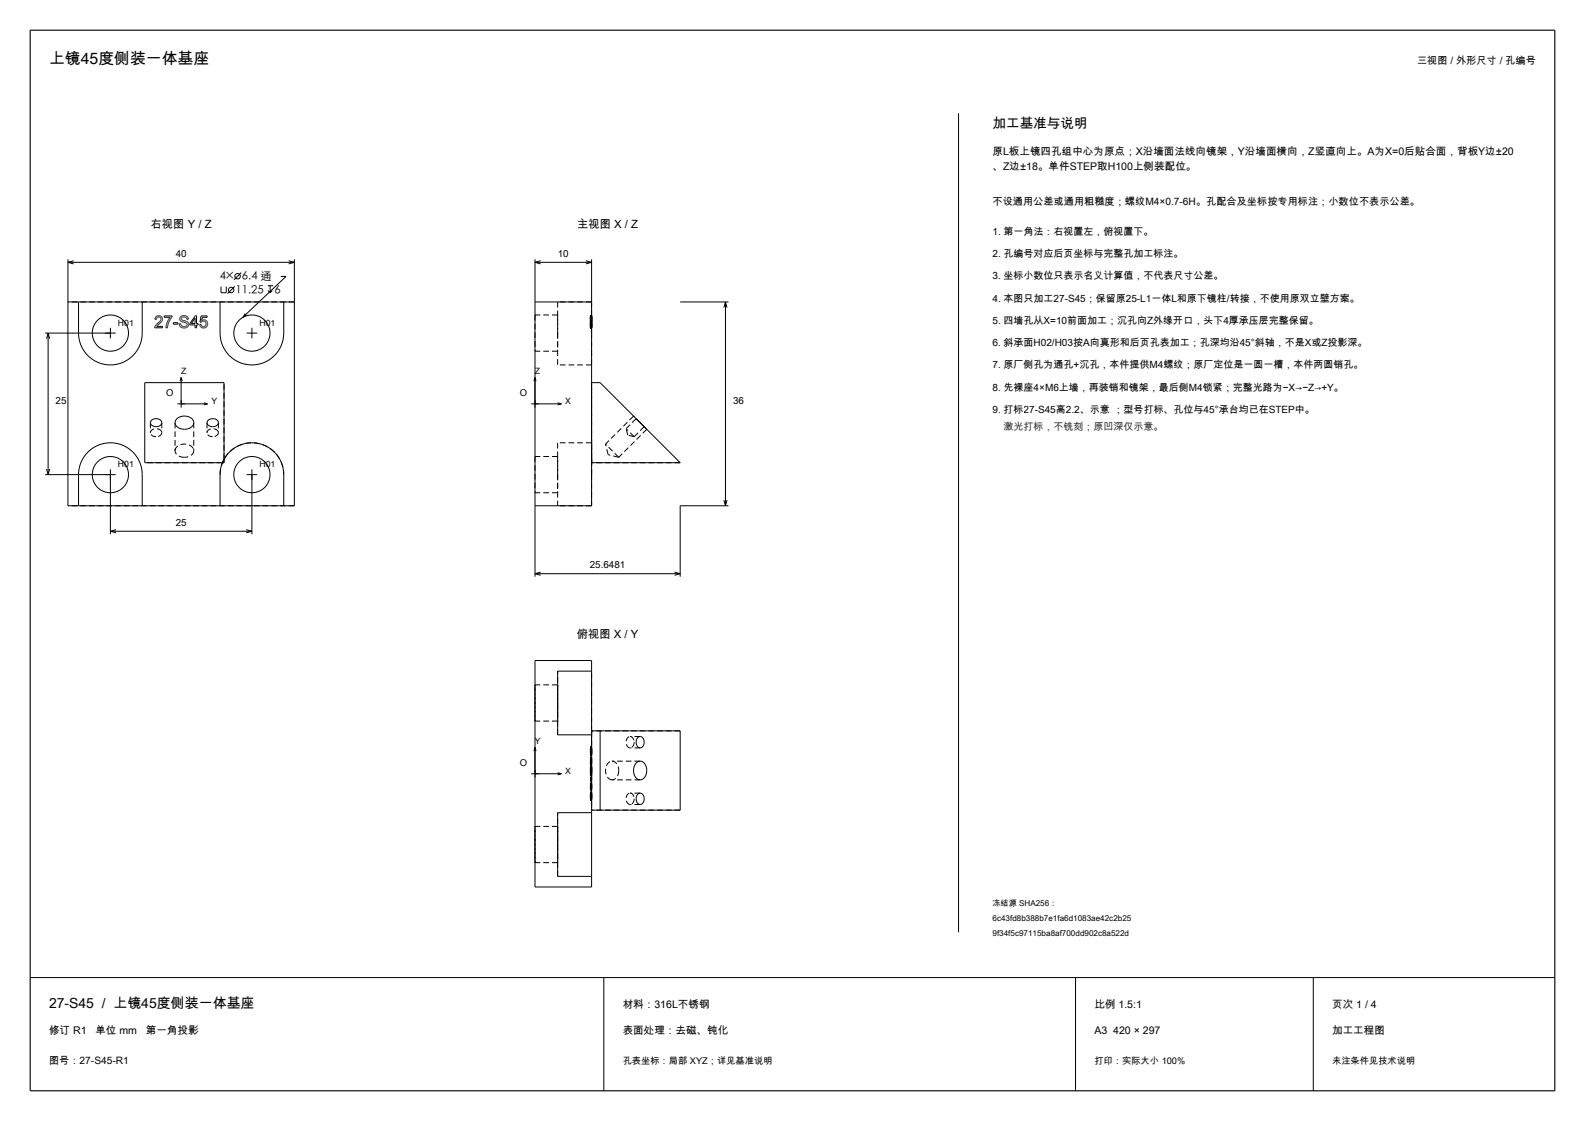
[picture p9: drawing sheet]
<svg xmlns="http://www.w3.org/2000/svg" width="420mm" height="297mm" viewBox="0 0 420 297" stroke-linecap="round" stroke-linejoin="round" font-family="sans-serif">
<path d="M8 8h404v281h-404z" fill="none" stroke="#000" stroke-width=".3"/>
<g fill="none" stroke="#000" stroke-width=".26">
<path d="M254 30v217M18 68.7v65.3h60v-65.3M18 69.5h60M18 69.5l1.5 .4M19.5 69.1l-1.5 .4M58.6 75.9v1.7h1.4v-1.7M62.2 75.9l-1.9 1.9M63.9 72.2l-1.9 1.9M71 75.7h1.4M71 77l.6 .6M71.6 75.7v1.9M72.1 77l-.5 .6"/>
<path d="M74.4 73.2h1.4l-11.6 11M76.5 69.1l1.5 .4M78 69.5l-1.5 .4M141.8 68.7v84.1M141.8 69.5h15M141.8 69.5l1.5 .4M143.3 69.1l-1.5 .4M155.3 69.1l1.5 .4M156.8 68.7v65.3h-15M156.8 69.5l-1.5 .4M12 88.2h18.6M12.7 88.2v37.5"/>
<path d="M12.7 88.2l-.4 1.6M12.7 88.2l.5 1.6M18 80h60M20.8 80v8.2a8.4 8.4 0 0 0 8.4 8.5 8.4 8.4 0 0 0 8.5-8.5v-8.2M29.3 86.8v2.8M41.1 84.3v.1M41.1 84.2v.1M41.1 84.2h.1M41.2 84.1l-.1 .1M41.2 84v.1M41.5 83.8l-.3 .2M41.5 83.8h.1"/>
<path d="M41.6 83.7l-.1 .1M41.6 83.7h.1M41.7 83.7h-.1M41.8 83.7h-.1M42 83.6l-.2 .1M42 83.6h.1M42 83.6l.2 .1M42.2 83.7h.1M42.3 83.7h.3M42.6 83.7v.1M42.6 83.8l.2 .1M42.6 84.3v.1"/>
<path d="M42.6 84.3l-.5-.3a.6 .6 0 0 0-.7 .6h-.4l.1-.2M42.6 84.7l-1.4 1.5-.2 .6h2.1v-.3h-1.6l1.4-1.4M42.6 84.4l.1 .2M42.7 84.6l-.1 .1M42.8 83.9h.1M42.8 83.9l.1 .1M42.9 84h.1M42.9 85.1h.1M42.9 84l.1 .1M43 84.1h.1M43 85l-.1 .1M43 84.1v.1"/>
<path d="M43 84.9v.1M43 84.2h.1M43 84.2v.1M43 84.8v.1M43 84.8h.1M43 84.3h.1M43.1 84.3v.1M43.1 84.6l-.1 .2M43.1 84.4v.1M43.1 84.6h.1M43.1 84.5v.1M43.5 83.7h2.1v.3l-.9 1.5-.3 1.3h-.4l.1-.9 1-1.8h-1.6z"/>
<path d="M45.9 85.5h1.2v.4h-1.2zM47.6 84.4v.2M47.6 84.6v.1M47.6 84.3v.1M47.6 84.7l.1 .1M47.7 84.8v.1M47.7 84.9l.4 .3 1.2 .4M47.7 84l-.1 .3M47.8 84h-.1M47.9 85.9l-.4-.1 .2 .6 .3 .3 .8 .2 .7-.2M47.9 85.9v.1M47.9 86l.1 .1"/>
<path d="M48 86.1h.1M48 86.1v.1M48 84.5h.1M48 86.2h.1M48 84.5v.1M48 84.4v.1M48 84.6h.1M48 84.3v.1M48 86.2l.1 .1M48 84.6l.1 .1M48.1 86.3h.1M48.1 84.2l-.1 .1"/>
<path d="M48.1 84.2h.1M48.1 84.7h.1M48.1 84.1v.1M48.1 84.7l1.4 .5 .4 .3M48.2 86.3l.1 .1M48.2 84.1h-.1M48.2 84.1h.1M48.3 86.4h.1M48.4 86.4l.6 .1M49 86.5h.1M49.2 84.1h.1M49.2 84.1h-1"/>
<path d="M49.2 86.5h-.2M49.2 86.4v.1M49.2 84.1l.1 .1M49.3 85.6h.1M49.3 86.4h-.1M49.3 84.2h.1M49.4 86.4h-.1M49.4 85.6l.1 .1M49.5 86.3l-.1 .1M49.5 85.7h.1M49.5 86.2v.1M49.5 85.7l.1 .1"/>
<path d="M49.6 86.2h-.1M49.6 85.8h.1M49.6 86.2h.1M49.6 86.7h-.1M49.6 86.1v.1M49.6 83.9l-1-.3-.8 .4M49.6 83.9h.1M49.6 85.8v.1M49.6 86.1h.1M49.6 85.9h.1M49.6 86v.1M49.6 85.9v.1"/>
<path d="M49.6 86h.1M49.6 83.9l.2 .2M49.8 84.1v.1M49.8 84.2l.1 .4h-.4l-.1-.4M49.9 85.5h.1M49.9 85.5l.1 .3M50 85.8h.1M50 85.8l-.1 .5-.3 .4M51.7 84.3v1.4h-1zM51.8 83.7h.3v2h.4v.4h-.4v.7h-.4v-.7h-1.4v-.4zM52.9 86.2v-.2h.4l.1 .3M52.9 86.2h.1"/>
<path d="M52.9 86.2l.1 .1M53 86.3h.1M53 86.3l.3 .4M53.3 86.7h.1M53.3 86.7l.1 .1M53.4 86.8h.1M53.4 85.3v.1M53.4 86.3h.1M53.5 85.3h-.1M53.5 86.3l.1 .2M53.5 85.2v.1M53.5 86.8h.1"/>
<path d="M53.5 85.2h.1M53.5 86.8l.1 .1M53.6 85.2h-.1M53.6 86.5h.1M53.6 85.1v.1M53.6 86.9h.1M53.7 85.1h-.1M53.7 86.5l.1 .1M53.7 86.9h.1M53.7 85.1h.1M53.8 85.1h-.1M53.8 86.6h.1"/>
<path d="M53.8 86.9h.1M53.8 85.1h.1M53.9 85.1l.5 .2M53.9 85.1h-.1M54.1 84.7l-.7 .2 .2-.8h1.3v-.4h-1.6l-.3 1.6 .4 .1M54.1 84.7h.1M54.2 84.7l.1 .1M54.3 84.8h.1M54.4 86.4l-.5 .2M54.4 86.4h.1M54.4 84.8h.1M54.4 86.3v.1"/>
<path d="M54.4 85.3h.1M54.5 86.3h-.1M54.5 84.8h.1M54.5 85.3v.1M54.5 85.4h.1M54.5 84.8l.1 .1M54.5 86.2v.1M54.5 85.4v.8M54.5 86.2h.1M54.6 84.9h.1M54.6 84.9l.1 .1M54.7 85h.1"/>
<path d="M54.7 86.6l-.8 .3M54.7 86.6h.1M54.7 85l.3 .5M54.9 86.3l-.2 .3M54.9 86.3h.1M55 86.2l-.1 .1M55 86.2h.1M55 86.1v.1M55 85.5h.1M55 86v.1M55 85.5v.3M55 85.8v.2"/>
<path d="M55 85.8h.1M58.3 80v8.2a8.4 8.4 0 0 0 8.5 8.5 8.4 8.4 0 0 0 8.4-8.5v-8.2M65.4 88.2h2.8M66.8 86.8v2.8M141.8 80h15M180.2 80h12.8M192.2 80v54M192.2 80l-.4 1.5M192.2 80l.5 1.5M38.4 101.4h21v21.2h-21zM40.1 111.4a1.57 1.57 0 0 1 1.6-.5 1.57 1.57 0 0 1 1.1 1.3 1.65 1.65 0 0 1-1.5 .8 1.65 1.65 0 0 1-1.4-1zM46.8 111a2.83 2.83 0 0 1 4.5 .8 2.51 2.51 0 0 1-3.8 1.6 1.47 1.47 0 0 1-.7-2.4z"/>
<path d="M47 107h8M48 100v8M48 100l-.3 1M48 100l.3 1M54 106.7l1 .3M55 107l-1 .3M55.1 111.4a1.57 1.57 0 0 1 1.6-.5 1.57 1.57 0 0 1 1.1 1.3 1.65 1.65 0 0 1-1.5 .8 1.65 1.65 0 0 1-1.4-1zM140.8 107h8M141.5 101l.3-1 .2 1M147.8 106.7l1 .3M148.8 107l-1 .3M156.8 101.4h2.2l21.2 21.2h-23.4"/>
<path d="M12 125.7h18.6M12.3 124.3l.4 1.4M13.2 124.3l-.5 1.4M20.8 134v-8.3a8.4 8.4 0 0 1 8.4-8.4 8.4 8.4 0 0 1 8.5 8.4v8.3M29.3 124.3v17.2M58.9 122.6l-.6 2.5v8.9M59.4 121.7a8.4 8.4 0 0 1 9.5-4.1 8.4 8.4 0 0 1 6.3 8.1v8.3M65.4 125.7h2.8M66.8 124.3v17.2M191.8 132.5l.4 1.5M192.7 132.5l-.5 1.5M193 134h-12.8v18.8"/>
<path d="M29.3 140.8h37.5M29.3 140.8l1.4 .4M30.7 140.3l-1.4 .5M65.2 140.3l1.6 .5M66.8 140.8l-1.6 .4M141.8 152h38.4M141.8 152l1.5 .4M143.3 151.6l-1.5 .4M178.7 151.6l1.5 .4M180.2 152l-1.5 .4M156.8 177.8v16.9M156.8 177.8v-2.8h-15v60h15v-2.8"/>
<path d="M156.8 177.8h-9v16.9h9M141.5 199l.3-1 .2 1M156.8 194.7v20.6M156.8 193.6h23.4v21h-23.4M159 193.6v21M169 195.4a1.09 1.09 0 0 1 1.3 0 1.09 1.09 0 0 1 .4 1.2 1.07 1.07 0 0 1-.5 1.3 1.07 1.07 0 0 1-1.3-.2 1.93 1.93 0 0 1 .1-2.3zM140.8 205h8M147.8 204.7l1 .3M148.8 205l-1 .3M156.8 215.3v16.9M156.8 215.3h-9v16.9h9M168.7 202.1a1.62 1.62 0 0 1 1.7-.2 1.62 1.62 0 0 1 .9 1.5 2.28 2.28 0 0 1-2 3.2 2.89 2.89 0 0 1-.6-4.5z"/>
<path d="M169 210.4a1.09 1.09 0 0 1 1.3 0 1.09 1.09 0 0 1 .4 1.2 1.07 1.07 0 0 1-.5 1.3 1.07 1.07 0 0 1-1.3-.2 1.93 1.93 0 0 1 .1-2.3zM8 259h404M160 259v30M285 259v30M348 259v30"/>
<circle cx="61.3" cy="76.8" r=".72"/>
<circle cx="63" cy="73.2" r=".72"/>
<circle cx="29.3" cy="88.2" r="4.8"/>
<circle cx="66.8" cy="88.2" r="4.8"/>
<circle cx="29.3" cy="125.7" r="4.8"/>
<circle cx="66.8" cy="125.7" r="4.8"/>
</g>
<g fill="none" stroke="#000" stroke-width=".26" stroke-dasharray="1.5 .8" stroke-linecap="butt">
<path d="M78 80h-60M141.8 83.4v9.7M147.8 83.4v9.7M147.8 83.4h-6M147.8 80v8.2M147.8 88.2v8.5M147.8 93.1h-6M156.5 86.8v-.3M156.5 86.5v-.1M156.5 86.4v-.1M156.5 86.7v.1M156.5 86.6v.1"/>
<path d="M156.5 86.3v-.1M156.5 86.2v-.1M156.5 86.5v.1M156.5 86.1v-.1M156.5 86v-.1M156.5 86.4v.1M156.5 85.9v-.2M156.5 85.7v-.2M156.5 86.3v.1M156.5 85.5v-.1M156.5 85.4v-.1M156.5 86.2v.1"/>
<path d="M156.5 86.1v.1M156.5 85.3v-.1M156.5 86v.1M156.5 85.2v-.1M156.5 85.9v.1M156.5 85.1v-.1M156.5 85.8v.1M156.5 85.7v.1M156.5 85v-.1M156.5 85.6v.1M156.5 85.5v.1M156.5 84.9v-.1"/>
<path d="M156.5 85.4v.1M156.5 85.3v.1M156.5 84.8v-.1M156.5 85.2v.1M156.5 85.1v.1M156.5 84.7v-.1M156.5 85v.1M156.5 84.6v-.1M156.5 84.9v.1M156.5 84.5v-.1M156.5 84.8v.1M156.5 84.7v.1"/>
<path d="M156.5 84.4v-.1M156.5 84.6v.1M156.5 84.3v-.1M156.5 84.5v.1M156.5 84.2v-.1M156.5 84.4v.1M156.5 84.3v.1M156.5 84.1v-.1M156.5 84.2v.1M156.5 84v-.1M156.5 84.1v.1M156.5 83.9v-.1"/>
<path d="M156.5 84v.1M156.5 83.8v-.1M156.5 83.7v-.1M156.5 83.6v.1M156.5 83.7v.1M156.5 83.8v.1M156.5 83.9v.1M156.5 83.7v.4M156.5 84v-.3M156.5 84.3v.2M156.5 85v.2M156.5 84.9v-.2"/>
<path d="M156.5 85.3v-.2M156.5 85.5v.2M156.5 85.9v.2M156.5 85.8v-.1M156.5 86v-.2M156.5 86.6v-.1M156.5 86.7v-.1M156.5 86.8v-.1M156.5 85.5v.4M156.5 86.1v.7M156.5 85.7v.4M156.5 83.7v2"/>
<path d="M156.5 85.9v-.1M156.5 86.8v.1M156.5 86.9v-.1M156.5 85.7v-.1M156.5 85.6v-.1M156.5 84.9v-.8M156.5 84.1v-.4M156.5 83.7v1.6M156.5 85.7v-1.4M156.8 80h-9M156.8 80v8.2M156.8 88.2v8.5"/>
<path d="M156.8 86.8v-.3M156.8 86.7v.1M156.8 86.6v.1M156.8 86.5v.1M156.8 86.4v.1M156.8 86.3v.1M156.8 86.2v.1M156.8 86.1v.1M156.8 86v.1M156.8 85.9v.1M156.8 85.8v.1M156.8 85.7v.1"/>
<path d="M156.8 85.6v.1M156.8 85.5v.1M156.8 85.4v.1M156.8 85.3v.1M156.8 85.2v.1M156.8 85.1v.1M156.8 85v.1M156.8 84.9v.1M156.8 84.8v.1M156.8 84.7v.1M156.8 84.6v.1M156.8 84.5v.1"/>
<path d="M156.8 84.4v.1M156.8 84.3v.1M156.8 84.2v.1M156.8 84.1v.1M156.8 84v.1M156.8 84.1v-.1M156.8 84.2v-.1M156.8 84.3v-.1M156.8 84.4v-.1M156.8 84.5v-.1M156.8 84.6v-.1M156.8 83.9v.1"/>
<path d="M156.8 83.8v.1M156.8 83.7v.1M156.8 83.6v.1M156.8 83.7v-.1M156.8 83.8v-.1M156.8 83.9v-.1M156.8 84v-.1M156.8 84.7v-.1M156.8 84.8v-.1M156.8 84.9v-.1M156.8 85v-.1M156.8 85.1v-.1"/>
<path d="M156.8 85.2v-.1M156.8 85.3v-.1M156.8 85.4v-.1M156.8 85.5v-.1M156.8 85.7v-.2M156.8 85.9v-.2M156.8 86v-.1M156.8 86.1v-.1M156.8 86.2v-.1M156.8 86.3v-.1M156.8 86.4v-.1M156.8 86.5v-.1"/>
<path d="M156.8 83.7v.4M156.8 84v-.3M156.8 84.9v-.2M156.8 85.3v-.2M156.8 85.8v-.1M156.8 86v-.2M156.8 86.6v-.1M156.8 86.7v-.1M156.8 86.8v-.1M156.8 85.9v.2M156.8 85.5v.2M156.8 85v.2"/>
<path d="M156.8 84.3v.2M156.8 85.5v.4M156.8 86.1v.7M156.8 85.7v.4M156.8 83.7v2M156.8 85.9v-.1M156.8 85.6v-.1M156.8 85.7v-.1M156.8 86.9v-.1M156.8 86.8v.1M156.8 83.7v1.6M156.8 84.1v-.4"/>
<path d="M156.8 84.9v-.8M156.8 86.5h-.3M156.8 86.8h-.3M156.8 86.4h-.3M156.8 86.3h-.3M156.8 86.7h-.3M156.8 86.6h-.3M156.8 86.2h-.3M156.8 86.1h-.3M156.8 86h-.3M156.8 85.7h-.3M156.8 85.5h-.3"/>
<path d="M156.8 85.4h-.3M156.8 85.3h-.3M156.8 85.2h-.3M156.8 85.1h-.3M156.8 85.9h-.3M156.8 85h-.3M156.8 85.8h-.3M156.8 84.9h-.3M156.8 85.6h-.3M156.8 84.8h-.3M156.8 84.7h-.3M156.8 84.6h-.3"/>
<path d="M156.8 84.5h-.3M156.8 84.4h-.3M156.8 84.3h-.3M156.8 84.2h-.3M156.8 84.1h-.3M156.8 84h-.3M156.8 83.9h-.3M156.8 83.8h-.3M156.8 83.7h-.3M156.8 83.6h-.3M156.8 86.9h-.3M156.8 85.7v-1.4"/>
<path d="M156.8 96.7h-9M39.9 114.6a1.6 1.6 0 0 1 1.5-1 1.6 1.6 0 0 1 1.5 1M39.9 112v2.6M41.4 115.7a1.35 1.35 0 0 1-1.5-1.1M42.9 114.6a1.35 1.35 0 0 1-1.5 1.1M42.9 112v2.6M46.4 119.4a2.7 2.7 0 0 1 4.2-1.2l.5 .5 .2 .7M46.4 112v7.4M51.3 119.4a2.21 2.21 0 0 1-2.4 1.8M51.3 112v7.4M54.9 114.6a1.6 1.6 0 0 1 1.5-1 1.6 1.6 0 0 1 1.5 1M54.9 112v2.6"/>
<path d="M56.4 115.7a1.35 1.35 0 0 1-1.5-1.1M57.9 114.6a1.35 1.35 0 0 1-1.5 1.1M57.9 112v2.6M156.8 117.3h-9M166.3 115.3l-.4-1.7M167.9 110.2l-7.4 7.5M168 115.7l-2.1-2.1M168 115.7l-1.7-.4M168.6 110.9l-2.7 2.7M170.7 113.1l-2.1-2.2M170.7 113.1l-2.7 2.6M171.4 113.7l-3.5-3.5"/>
<path d="M171.4 113.7l-7.4 7.5M48.9 121.2a2.21 2.21 0 0 1-2.5-1.8M58.3 125.7a8.4 8.4 0 0 1 8.5-8.4 8.4 8.4 0 0 1 8.4 8.4M58.9 122.6h-20.5M58.9 122.6l.5-.9M58.9 122.6h.5M59.4 121.7v-20.3M59.4 122.6v-.9M78 134h-60M141.8 120.9v9.6M147.8 120.9v9.6M147.8 120.9h-6"/>
<path d="M147.8 125.7v8.3M147.8 125.7v-8.4M147.8 130.5h-6M156.8 134h-9M156.8 125.7v8.3M156.8 125.7v-8.4M156.8 125.7v-3.1M156.8 122.6v-21.2M156.8 121.7v-20.3M156.8 121.7v-4.4M156.8 122.6v-.9M161.2 120.5l-.7-2.8"/>
<path d="M164 121.2l-3.5-3.5M164 121.2l-2.8-.7M180.2 122.6h-23.4M141.8 186.3v-4.8M141.8 181.5v9.6M141.8 191.1v-4.8M147.8 186.3v4.8M147.8 191.1v-9.6M147.8 181.5v4.8M147.8 194.7v-16.9M147.8 181.5h-6M147.8 191.1h-6"/>
<path d="M156.5 199.7v.4M156.5 200v-.1M156.5 199.9v-.1M156.5 199.8v-.1M156.5 199.7v-.1M156.5 199.6v-.1M156.5 199.5v-.1M156.5 199.4v-.1M156.5 199.3v-.1M156.5 199.2v-.1M156.5 199.1v-.1M156.5 199v-.1"/>
<path d="M156.5 198.9v-.1M156.5 198.8v-.1M156.5 198.7v-.1M156.5 198.6v-.1M156.5 198.5v-.1M156.5 198.4v-.1M156.5 198.3v-.1M156.5 198.2v-.1M156.5 198.1v-.1M156.5 198v.1M156.5 198.1v.1M156.5 198.2v.1"/>
<path d="M156.5 198.3v.1M156.5 198.4v.1M156.5 198.5v.1M156.5 198.6v.1M156.5 198.7v.1M156.5 198.8v.1M156.5 198.9v.1M156.5 199v.1M156.5 199.1v.1M156.5 199.2v.1M156.5 199.3v.1M156.5 199.4v.1"/>
<path d="M156.5 199.5v.1M156.5 199.6v-.2M156.5 199.4v-1.3M156.5 198.1v1.6M156.5 199.7v.3M156.5 199.6v.1M156.8 194.7v-.6M156.8 194.1v20.5M156.8 193.6v21M156.8 193.6v-15.8M156.8 199.7v.4M156.8 199.6v.1"/>
<path d="M156.8 199.5v.1M156.8 199.4v.1M156.8 199.3v.1M156.8 199.2v.1M156.8 199.1v.1M156.8 199v.1M156.8 198.9v.1M156.8 198.8v.1M156.8 198.7v.1M156.8 198.6v.1M156.8 198.5v.1M156.8 198.4v.1"/>
<path d="M156.8 198.5v-.1M156.8 198.6v-.1M156.8 198.7v-.1M156.8 198.8v-.1M156.8 198.9v-.1M156.8 199v-.1M156.8 199.1v-.1M156.8 199.2v-.1M156.8 199.3v-.1M156.8 199.4v-.1M156.8 199.5v-.1M156.8 199.6v-.1"/>
<path d="M156.8 199.7v.3M156.8 198.1v1.6M156.8 199.4v-1.3M156.8 199.6v-.2M156.8 198.3v.1M156.8 198.2v.1M156.8 198.1v.1M156.8 198v.1M156.8 198.1v-.1M156.8 198.2v-.1M156.8 198.3v-.1M156.8 198.4v-.1"/>
<path d="M156.8 199.7v-.1M156.8 199.8v-.1M156.8 199.9v-.1M156.8 200v-.1M156.8 199.7h-.3M156.8 200h-.3M156.8 199.9h-.3M156.8 199.8h-.3M156.8 199.6h-.3M156.8 199.5h-.3M156.8 199.4h-.3M156.8 199.3h-.3"/>
<path d="M156.8 199.2h-.3M156.8 199.1h-.3M156.8 199h-.3M156.8 198.9h-.3M156.8 198.8h-.3M156.8 198.7h-.3M156.8 198.6h-.3M156.8 198.5h-.3M156.8 198.4h-.3M156.8 198.3h-.3M156.8 198.2h-.3M156.8 198.1h-.3"/>
<path d="M156.8 198h-.3M156.8 194.1v-.5M167 198.1a1.6 1.6 0 0 1-1.1-1.5 1.6 1.6 0 0 1 1.1-1.5M167 195.1a1.35 1.35 0 0 1 1 1.5M168 196.6a1.35 1.35 0 0 1-1 1.5M169.6 195.1h-2.6M169.6 198.1h-2.6M180.2 193.6h-23.4M141.8 219v9.6M147.8 219v4.7M147.8 219h-6M156.5 209.9v1.6"/>
<path d="M156.5 212v-2.1M156.5 211.5v-.1M156.5 211.4v-.1M156.5 211.3v-.1M156.5 211.2v-.2M156.5 211.9v.1M156.5 211v-.1M156.5 210.9v-.2M156.5 210.7v-.2M156.5 211.8v.1M156.5 210.5v-.1M156.5 210.4v-.1"/>
<path d="M156.5 211.7v.1M156.5 210.3v-.1M156.5 211.6v.1M156.5 210.2v-.1M156.5 211.5v.1M156.5 211.4v.1M156.5 210.1v-.1M156.5 211.2v.2M156.5 211.1v.1M156.5 211v.1M156.5 210.9v.1M156.5 210.8v.1"/>
<path d="M156.5 210v-.1M156.5 210.7v.1M156.5 210.6v.1M156.5 210.5v.1M156.5 210.4v.1M156.5 209.9v.1M156.5 210.3v.1M156.5 210v.1M156.5 210.1v.1M156.5 210.6v-.1M156.5 210.2v.1M156.5 210.7v-.1"/>
<path d="M156.5 210.8v-.1M156.5 210.9v-.1M156.5 211.1v-.1M156.5 211.2v-.1M156.5 211.6v-.1M156.5 211.2v.1M156.5 212v-.4M156.5 211.3v.1M156.5 209.5v-1.6M156.5 207.9v.1M156.5 207.4v2.1M156.5 208v.1"/>
<path d="M156.5 207.5v-.1M156.5 208.1v.1M156.5 207.6v-.1M156.5 208.2v.1M156.5 207.7v-.1M156.5 208.3v.1M156.5 207.8v-.1M156.5 208.4v.1M156.5 207.9v-.1M156.5 208.5v.1M156.5 208v-.1M156.5 208.6v.1"/>
<path d="M156.5 208.1v-.1M156.5 208.2v-.1M156.5 208.7v.1M156.5 208.3v-.1M156.5 208.8v.1M156.5 208.4v-.1M156.5 208.5v-.1M156.5 208.9v.1M156.5 208.6v-.1M156.5 209v-.4M156.5 207.1v-1.2M156.5 201.3v-.4"/>
<path d="M156.5 202.7v-1.4M156.5 200.9v-.4M156.5 201.2v1.5M156.5 200.9v.3M156.5 205.1v.4M156.5 205.5v-.1M156.5 205v.1M156.5 205.4v-.1M156.5 204.9v.1M156.5 205.3v-.1M156.5 205.2v-.1M156.5 204.8v.1"/>
<path d="M156.5 205.1v-.1M156.5 204.7v.1M156.5 205v-.1M156.5 204.6v.1M156.5 204.9v-.1M156.5 204.8v-.1M156.5 204.5v.1M156.5 204.7v-.1M156.5 204.4v.1M156.5 204.6v-.1M156.5 204.3v.1M156.5 204.5v-.1"/>
<path d="M156.5 204.2v.1M156.5 204.4v-.1M156.5 204.3v-.1M156.5 204.1v.1M156.5 204.2v-.1M156.5 204.1v-.1M156.5 204v.1M156.5 204v-.1M156.5 203.9v-.1M156.5 203.9v.1M156.5 203.8v-.1M156.5 203.8v.1"/>
<path d="M156.5 203.7v-.1M156.5 203.6v-.1M156.5 203.7v.1M156.5 203.5v-.1M156.5 203.6v.1M156.5 203.4v-.1M156.5 203.5v.1M156.5 203.3v-.1M156.5 203.2v-.1M156.5 203.4v.1M156.5 203.1v-.1M156.5 203v.1"/>
<path d="M156.5 203.1v.1M156.5 203.2v.1M156.5 203.3v.1M156.5 204v-.2M156.5 204.3v-.2M156.5 204.5v-.2M156.5 203.8v.2M156.5 204v.2M156.5 204.2v.2M156.5 205.3v.1M156.5 205.2v.1M156.5 205.1v.1"/>
<path d="M156.5 203.5v-.4M156.5 200.1v-.1M156.5 200v-.4M156.5 201.3v1M156.8 209.9v1.6M156.8 212v-2.1M156.8 211.9v.1M156.8 211.8v.1M156.8 211.7v.1M156.8 211.6v.1M156.8 211.5v.1M156.8 211.4v.1"/>
<path d="M156.8 211.2v.2M156.8 211.1v.1M156.8 211v.1M156.8 210.9v.1M156.8 210.8v.1M156.8 210.7v.1M156.8 210.6v.1M156.8 210.5v.1M156.8 210.4v.1M156.8 210.3v.1M156.8 210.4v-.1M156.8 210.5v-.1"/>
<path d="M156.8 210.6v-.1M156.8 210.7v-.1M156.8 210.8v-.1M156.8 210.9v-.1M156.8 211v-.1M156.8 211.1v-.1M156.8 211.2v-.1M156.8 211.3v-.1M156.8 211.4v-.1M156.8 211.5v-.1M156.8 211.6v-.1M156.8 212v-.4"/>
<path d="M156.8 211.3v.1M156.8 211.2v.1M156.8 210.2v.1M156.8 210.1v.1M156.8 210v.1M156.8 209.9v.1M156.8 210v-.1M156.8 210.1v-.1M156.8 210.2v-.1M156.8 210.3v-.1M156.8 210.7v-.2M156.8 210.9v-.2"/>
<path d="M156.8 211.2v-.2M156.8 209.5v-1.6M156.8 207.4v2.1M156.8 207.5v-.1M156.8 207.6v-.1M156.8 207.7v-.1M156.8 207.8v-.1M156.8 207.9v-.1M156.8 208v-.1M156.8 208.1v-.1M156.8 208.2v-.1M156.8 208.3v-.1"/>
<path d="M156.8 208.4v-.1M156.8 208.5v-.1M156.8 208.6v-.1M156.8 209v-.4M156.8 208.9v.1M156.8 208.8v.1M156.8 208.7v.1M156.8 208.6v.1M156.8 208.5v.1M156.8 208.4v.1M156.8 208.3v.1M156.8 208.2v.1"/>
<path d="M156.8 208.1v.1M156.8 208v.1M156.8 207.9v.1M156.8 207.1v-1.2M156.8 201.3v-.4M156.8 202.7v-1.4M156.8 201.2v1.5M156.8 200.9v.3M156.8 200.5v.4M156.8 205.1v.4M156.8 205v.1M156.8 204.9v.1"/>
<path d="M156.8 204.8v.1M156.8 204.7v.1M156.8 204.6v.1M156.8 204.5v.1M156.8 204.4v.1M156.8 204.3v.1M156.8 204.2v.1M156.8 204.1v.1M156.8 204v.1M156.8 203.9v.1M156.8 203.8v.1M156.8 203.7v.1"/>
<path d="M156.8 203.6v.1M156.8 203.5v.1M156.8 203.4v.1M156.8 203.5v-.1M156.8 203.6v-.1M156.8 203.7v-.1M156.8 203.8v-.1M156.8 204v-.2M156.8 204.1v-.1M156.8 204.3v-.2M156.8 204.5v-.2M156.8 204.6v-.1"/>
<path d="M156.8 204.7v-.1M156.8 204.8v-.1M156.8 204.9v-.1M156.8 205v-.1M156.8 205.1v-.1M156.8 205.2v-.1M156.8 205.3v-.1M156.8 205.4v-.1M156.8 205.3v.1M156.8 205.2v.1M156.8 205.1v.1M156.8 203.3v.1"/>
<path d="M156.8 203.2v.1M156.8 203.1v.1M156.8 203.5v-.4M156.8 203.9v-.1M156.8 204v-.1M156.8 204.2v-.1M156.8 204.3v-.1M156.8 204.4v-.1M156.8 204.5v-.1M156.8 204.2v.2M156.8 204v.2M156.8 203.8v.2"/>
<path d="M156.8 203v.1M156.8 203.1v-.1M156.8 203.2v-.1M156.8 203.3v-.1M156.8 203.4v-.1M156.8 205.5v-.1M156.8 200v-.4M156.8 200.1v-.1M156.8 209.9h-.3M156.8 211.5h-.3M156.8 212h-.3M156.8 211.4h-.3"/>
<path d="M156.8 211.3h-.3M156.8 211.2h-.3M156.8 211h-.3M156.8 211.9h-.3M156.8 210.7h-.3M156.8 210.5h-.3M156.8 211.8h-.3M156.8 210.4h-.3M156.8 210.3h-.3M156.8 211.7h-.3M156.8 210.2h-.3M156.8 211.6h-.3"/>
<path d="M156.8 210.1h-.3M156.8 210h-.3M156.8 211.1h-.3M156.8 210.9h-.3M156.8 210.8h-.3M156.8 210.6h-.3M156.8 209.5h-.3M156.8 207.9h-.3M156.8 208h-.3M156.8 207.4h-.3M156.8 208.1h-.3M156.8 207.5h-.3"/>
<path d="M156.8 208.2h-.3M156.8 207.6h-.3M156.8 208.3h-.3M156.8 207.7h-.3M156.8 208.4h-.3M156.8 207.8h-.3M156.8 208.5h-.3M156.8 208.6h-.3M156.8 208.7h-.3M156.8 208.8h-.3M156.8 208.9h-.3M156.8 209h-.3"/>
<path d="M156.8 207.1h-.3M156.8 205.9h-.3M156.8 201.3h-.3M156.8 200.9h-.3M156.8 202.7h-.3M156.8 200.5h-.3M156.8 201.2h-.3M156.8 205.1h-.3M156.8 205.5h-.3M156.8 205.4h-.3M156.8 205h-.3M156.8 205.3h-.3"/>
<path d="M156.8 204.9h-.3M156.8 205.2h-.3M156.8 204.8h-.3M156.8 204.7h-.3M156.8 204.6h-.3M156.8 204.5h-.3M156.8 204.4h-.3M156.8 204.3h-.3M156.8 204.2h-.3M156.8 204.1h-.3M156.8 204h-.3M156.8 203.9h-.3"/>
<path d="M156.8 203.8h-.3M156.8 203.7h-.3M156.8 203.6h-.3M156.8 203.5h-.3M156.8 203.4h-.3M156.8 203.3h-.3M156.8 203.2h-.3M156.8 203.1h-.3M156.8 203h-.3M156.8 200.1h-.3M156.8 201.3v1M156.8 202.3h-.3"/>
<path d="M162.2 206.6a2.7 2.7 0 0 1-1.2-4.2l.5-.5 .7-.2M162.2 201.7a2.21 2.21 0 0 1 1.8 2.4M164 204.1a2.21 2.21 0 0 1-1.8 2.5M167 213.1a1.6 1.6 0 0 1-1.1-1.5 1.6 1.6 0 0 1 1.1-1.5M167 210.1a1.35 1.35 0 0 1 1 1.5M168 211.6a1.35 1.35 0 0 1-1 1.5M169.6 210.1h-2.6M169.6 213.1h-2.6M169.6 201.7h-7.4M169.6 206.6h-7.4M180.2 214.6h-23.4M141.8 223.7v-4.7"/>
<path d="M141.8 228.6v-4.9M147.8 223.7v4.9M147.8 228.6v-9.6M147.8 232.2v-16.9M147.8 228.6h-6"/>
</g>
<path d="M64.9 83l.6 .6-1.3 .6z" fill="#000"/>
<g fill="#fff">
<path d="M265.9 107.1h5.3v3h-5.3z" fill-rule="evenodd"/>
<path d="M288.8 107.1h6.3v3h-6.3z" fill-rule="evenodd"/>
<path d="M303.1 107.1h5.3v3h-5.3z" fill-rule="evenodd"/>
</g>
<text font-size="4.2" x="13" y="17">上镜45度侧装一体基座</text>
<text font-size="3.7" x="13" y="267">27-S45 / 上镜45度侧装一体基座</text>
<text font-size="3.6" x="263" y="34">加工基准与说明</text>
<g font-size="3">
<text x="39.9" y="60.5">右视图 Y / Z</text>
<text x="152.9" y="60.5">主视图 X / Z</text>
<text x="58.2" y="74.1">4× 6.4 通</text>
<text x="62.4" y="77.8">11.25</text>
<text x="72.7" y="77.8">6</text>
<text x="152.8" y="169">俯视图 X / Y</text>
</g>
<g font-size="2.8">
<text x="263" y="41">原L板上镜四孔组中心为原点；X沿墙面法线向镜架，Y沿墙面横向，Z竖直向上。A为X=0后贴合面，背板Y边±20</text>
<text x="263" y="45.1">、Z边±18。单件STEP取H100上侧装配位。</text>
<text x="165" y="267">材料：316L不锈钢</text>
<text x="290" y="267">比例 1.5:1</text>
<text x="353" y="267">页次 1 / 4</text>
<text x="13" y="274">修订 R1</text>
<text x="25.3" y="274">单位 mm</text>
<text x="38.6" y="274">第一角投影</text>
<text x="165" y="274">表面处理：去磁、钝化</text>
<text x="290" y="274">A3 420 × 297</text>
<text x="353" y="274">加工工程图</text>
</g>
<g font-size="2.7">
<text x="375.5" y="17">三视图 / 外形尺寸 / 孔编号</text>
<text x="263" y="54.2">不设通用公差或通用粗糙度；螺纹M4×0.7-6H。孔配合及坐标按专用标注；小数位不表示公差。</text>
<text x="13" y="282">图号：27-S45-R1</text>
</g>
<g font-size="2.6">
<text x="263" y="62.2">1. 第一角法：右视置左，俯视置下。</text>
<text x="46.6" y="68.1">40</text>
<text x="147.8" y="68.1">10</text>
<text x="263" y="68.1">2. 孔编号对应后页坐标与完整孔加工标注。</text>
<text x="263" y="74">3. 坐标小数位只表示名义计算值，不代表尺寸公差。</text>
<text x="263" y="79.9">4. 本图只加工27-S45；保留原25-L1一体L和原下镜柱/转接，不使用原双立壁方案。</text>
<text x="263" y="85.8">5. 四墙孔从X=10前面加工；沉孔向Z外缘开口，头下4厚承压层完整保留。</text>
<text x="263" y="91.7">6. 斜承面H02/H03按A向真形和后页孔表加工；孔深均沿45°斜轴，不是X或Z投影深。</text>
<text x="263" y="97.6">7. 原厂侧孔为通孔+沉孔，本件提供M4螺纹；原厂定位是一圆一槽，本件两圆销孔。</text>
<text x="14.7" y="107">25</text>
<text x="194.2" y="107">36</text>
<text x="263" y="103.5">8. 先裸座4×M6上墙，再装销和镜架，最后侧M4锁紧；完整光路为−X→−Z→+Y。</text>
<text x="263" y="109.4">9. 刻字27-S45高2.2、深0.2；型号刻字、孔位与45°承台均已在STEP中。</text>
<text x="265.9" y="109.4">打标</text>
<text x="288.8" y="109.4">示意</text>
<text x="303.1" y="109.4">打标</text>
<text x="46.6" y="139.3">25</text>
<text x="156.3" y="150.6">25.6481</text>
</g>
<text font-size="2.6" fill="#1f3345" x="265.9" y="113.8">激光打标，不铣刻；原凹深仅示意。</text>
<g font-size="2.5">
<text x="44" y="105">O</text>
<text x="137.8" y="105">O</text>
<text x="137.8" y="203">O</text>
<text x="165" y="282">孔表坐标：局部 XYZ；详见基准说明</text>
<text x="290" y="282">打印：实际大小 100%</text>
<text x="353" y="282">未注条件见技术说明</text>
</g>
<g font-size="2.3">
<text x="31.3" y="86.2">H01</text>
<text x="68.8" y="86.2">H01</text>
<text x="48" y="99">Z</text>
<text x="141.8" y="99">Z</text>
<text x="56" y="107">Y</text>
<text x="149.8" y="107">X</text>
<text x="31.3" y="123.7">H01</text>
<text x="68.8" y="123.7">H01</text>
<text x="141.8" y="197">Y</text>
<text x="149.8" y="205">X</text>
</g>
<g font-size="2.1">
<text x="263" y="240">冻结源 SHA256：</text>
<text x="263" y="244">6c43fd8b388b7e1fa6d1083ae42c2b25</text>
<text x="263" y="248">9f34f5c97115ba8af700dd902c8a522d</text>
</g>
</svg>
